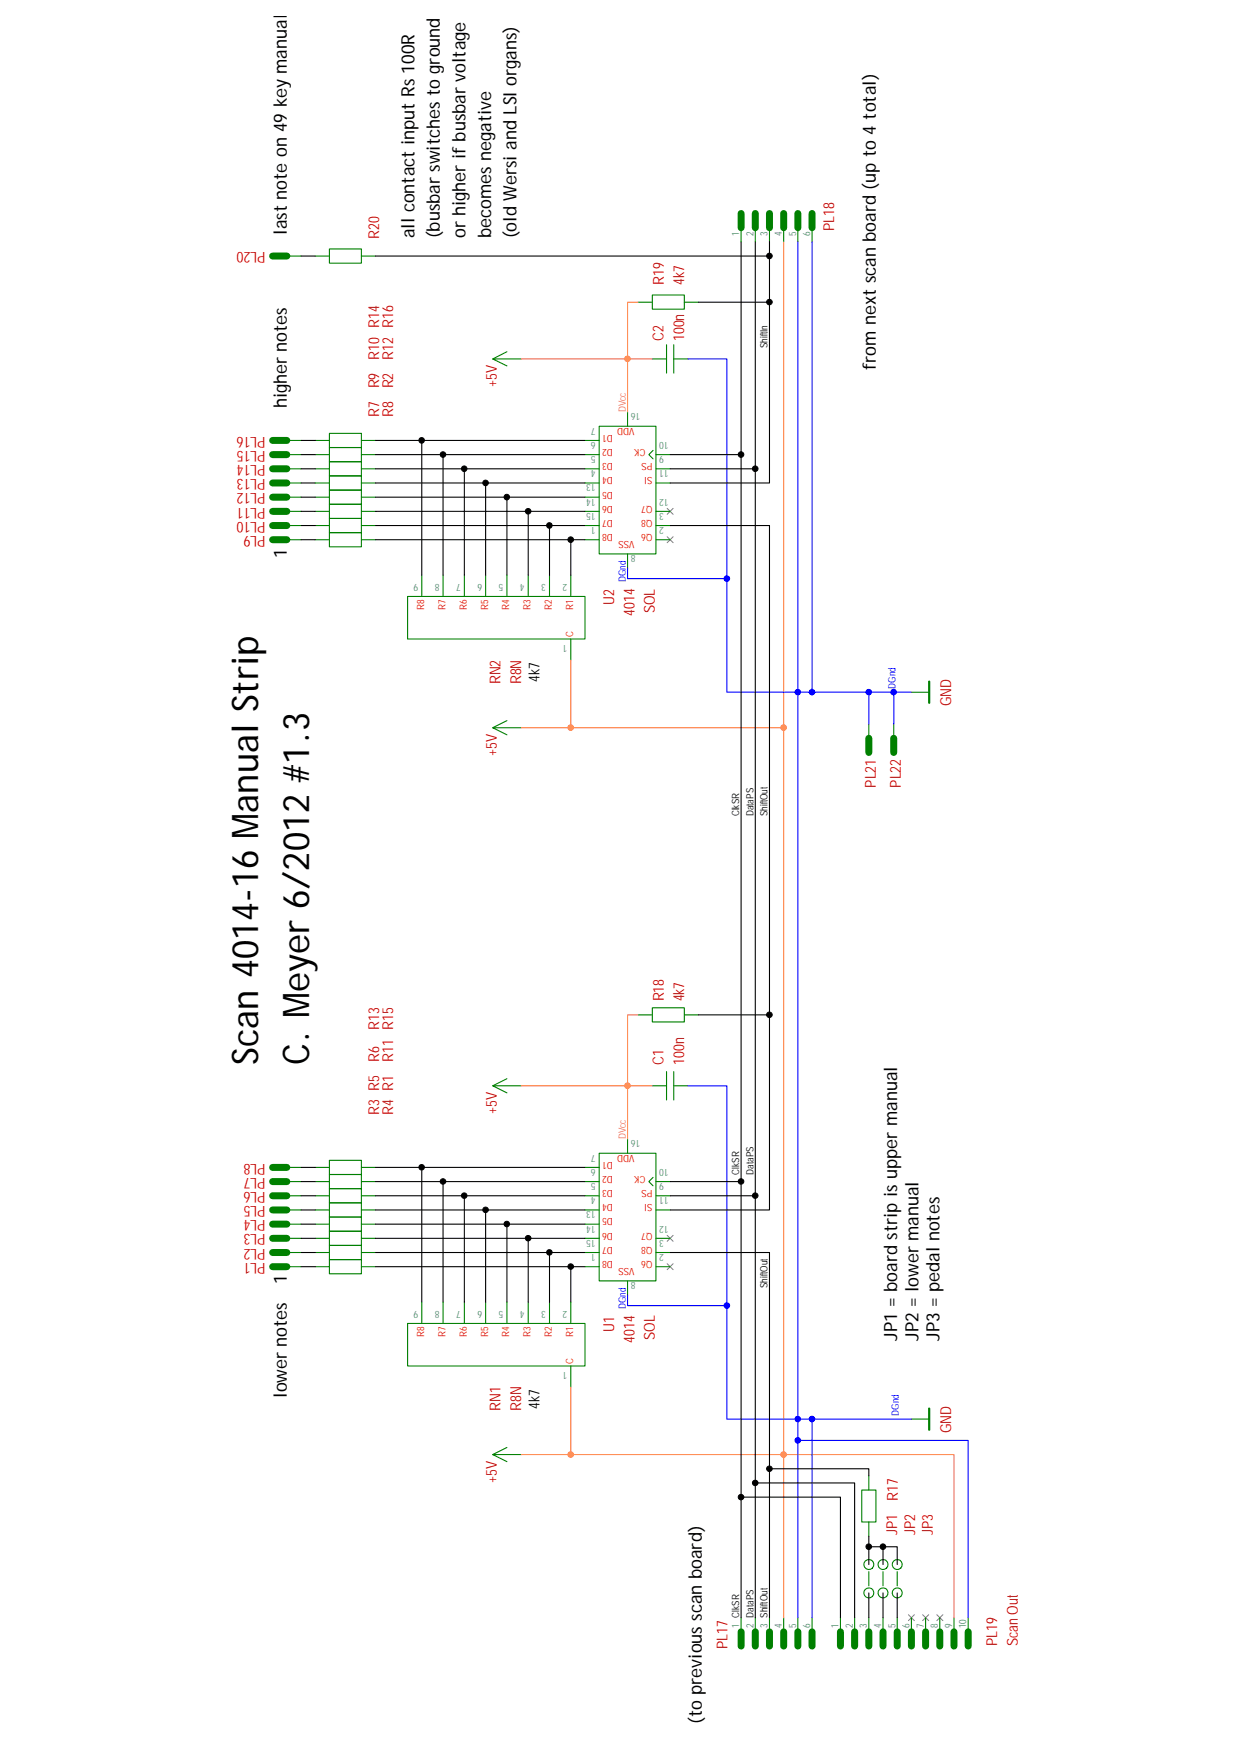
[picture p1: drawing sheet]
<svg xmlns="http://www.w3.org/2000/svg" width="210mm" height="297mm" viewBox="0 0 210 297" stroke-linecap="round" stroke-linejoin="round" font-family="sans-serif">
<g fill="none" stroke="#008000" stroke-width=".18">
<path d="M126 38.7v2.4M128.4 38.7v2.4M130.8 38.7v2.4M133.2 38.7v2.4M135.7 38.7v2.4M138.1 38.7v2.4M48.8 43.6h2.4M53.6 43.6h2.4M56 42.4h5.4v2.4h-5.4zM61.4 43.6h2.5M86.2 59.8l-2.4 1.3M108.5 51.4h2.4"/>
<path d="M110.9 50.2h5.5v2.4h-5.5zM113.3 58.7v4.8M114.6 58.7v4.8M116.4 51.4h2.4M48.8 79.8h2.4M48.8 77.3h2.4M48.8 74.9h2.4M53.6 79.8h2.4M53.6 77.3h2.4M53.6 74.9h2.4M56 78.5h5.4v2.5h-5.4zM56 76.1h5.4v2.4h-5.4z"/>
<path d="M56 73.7h5.4v2.4h-5.4zM61.4 79.8h2.5M61.4 77.3h2.5M61.4 74.9h2.5M88.6 61.1h-4.8l2.4 1.2M99.5 79.8h2.4M99.5 77.3h2.4M99.5 74.9h2.4M101.9 72.5h9.6v21.7h-9.6zM106.7 70.1v2.4M110.9 61.1h2.4M111 76.6l-.7 .7 .7 .8"/>
<path d="M111.5 79.8h2.4M111.5 77.3h2.4M114.6 61.1h2.4M48.8 82.2h2.4M48.8 87h2.4M48.8 89.4h2.4M48.8 91.8h2.4M48.8 84.6h2.4M53.6 82.2h2.4M53.6 87h2.4M53.6 89.4h2.4M53.6 91.8h2.4"/>
<path d="M53.6 84.6h2.4M56 90.6h5.4v2.4h-5.4zM56 88.2h5.4v2.4h-5.4zM56 85.8h5.4v2.4h-5.4zM56 83.4h5.4v2.4h-5.4zM56 81h5.4v2.4h-5.4zM61.4 82.2h2.5M61.4 87h2.5M61.4 89.4h2.5M61.4 91.8h2.5M61.4 84.6h2.5M71.7 97.9v3.6"/>
<path d="M75.3 97.9v3.6M79 97.9v3.6M82.6 97.9v3.6M86.2 97.9v3.6M89.8 97.9v3.6M93.4 97.9v3.6M97 97.9v3.6M99.5 82.2h2.4M99.5 87h2.4M99.5 89.4h2.4M99.5 91.8h2.4M99.5 84.6h2.4"/>
<path d="M106.7 94.2v2.4M111.5 82.2h2.4M111.5 87h2.4M111.5 89.4h2.4M111.5 91.8h2.4M69.3 101.5h30.2v7.2h-30.2zM97 108.7v3.6M155 117.8h3M86.2 122.6l-2.4 1.2M88.6 123.8h-4.8l2.4 1.2M147.7 123.2v2.4M152 123.2v2.4"/>
<path d="M108.5 172.7h2.4M110.9 171.4h5.5v2.5h-5.5zM116.4 172.7h2.4M48.8 198.6h2.4M53.6 198.6h2.4M56 199.8h5.4v2.4h-5.4zM56 197.4h5.4v2.4h-5.4zM61.4 198.6h2.5M86.2 183.5l-2.4 1.2M88.6 184.7h-4.8l2.4 1.2M99.5 198.6h2.4M101.9 196.2h9.6v21.7h-9.6z"/>
<path d="M106.7 193.8v2.4M110.9 184.7h2.4M113.3 182.3v4.8M114.6 184.7h2.4M114.6 182.3v4.8M48.8 205.8h2.4M48.8 203.4h2.4M48.8 201h2.4M48.8 210.7h2.4M48.8 213.1h2.4M48.8 215.5h2.4M48.8 208.3h2.4"/>
<path d="M53.6 205.8h2.4M53.6 203.4h2.4M53.6 201h2.4M53.6 210.7h2.4M53.6 213.1h2.4M53.6 215.5h2.4M53.6 208.3h2.4M56 214.3h5.4v2.4h-5.4zM56 211.9h5.4v2.4h-5.4zM56 209.5h5.4v2.4h-5.4zM56 207.1h5.4v2.4h-5.4zM56 204.6h5.4v2.5h-5.4z"/>
<path d="M56 202.2h5.4v2.4h-5.4zM61.4 205.8h2.5M61.4 203.4h2.5M61.4 201h2.5M61.4 210.7h2.5M61.4 213.1h2.5M61.4 215.5h2.5M61.4 208.3h2.5M99.5 205.8h2.4M99.5 203.4h2.4M99.5 201h2.4M99.5 210.7h2.4"/>
<path d="M99.5 213.1h2.4M99.5 215.5h2.4M99.5 208.3h2.4M106.7 217.9v2.4M111 200.3l-.7 .7 .7 .7M111.5 205.8h2.4M111.5 203.4h2.4M111.5 201h2.4M111.5 210.7h2.4M111.5 213.1h2.4M111.5 215.5h2.4M69.3 225.1h30.2v7.3h-30.2z"/>
<path d="M71.7 221.5v3.6M75.3 221.5v3.6M79 221.5v3.6M82.6 221.5v3.6M86.2 221.5v3.6M89.8 221.5v3.6M93.4 221.5v3.6M97 221.5v3.6M97 232.4v3.6M86.2 246.3l-2.4 1.2M88.6 247.5h-4.8l2.4 1.2M146.5 253.5h2.4v5.4h-2.4z"/>
<path d="M147.7 251.1v2.4M147.7 258.9v2.4M155 241.4h3M126 275.2v2.4M128.4 275.2v2.4M130.8 275.2v2.4M133.2 275.2v2.4M135.7 275.2v2.4M138.1 275.2v2.4M142.9 275.2v2.4M145.3 275.2v2.4M147.7 267.4v2.4"/>
<path d="M147.7 275.2v2.4M150.1 267.4v2.4M150.1 275.2v2.4M152.5 267.4v2.4M152.5 275.2v2.4M155 275.2v2.4M157.4 275.2v2.4M159.8 275.2v2.4M162.2 275.2v2.4M164.6 275.2v2.4"/>
<circle cx="147.7" cy="266.2" r=".86"/>
<circle cx="147.7" cy="271" r=".86"/>
<circle cx="150.1" cy="266.2" r=".86"/>
<circle cx="150.1" cy="271" r=".86"/>
<circle cx="152.6" cy="266.2" r=".86"/>
<circle cx="152.6" cy="271" r=".86"/>
</g>
<path d="M158 116v3.6M158 239.6v3.6" fill="none" stroke="#008000" stroke-width=".38"/>
<g fill="none" stroke="#808080" stroke-width=".17">
<path d="M113.4 86.5l1 1M113.4 91.3l1 1M114.4 86.5l-1 1M114.4 91.3l-1 1M113.4 210.2l1 1M113.4 215l1 1M114.4 210.2l-1 1M114.4 215l-1 1M154.5 274.7l1 1M155.5 274.7l-1 1M156.9 274.7l1 1M157.9 274.7l-1 1"/>
<path d="M159.3 274.7l1 1M160.3 274.7l-1 1"/>
</g>
<g fill="none" stroke="#008000" stroke-width="1.2">
<path d="M126 36.3v2.4M128.4 36.3v2.4M130.8 36.3v2.4M133.2 36.3v2.4M135.7 36.3v2.4M138.1 36.3v2.4M46.4 43.6h2.4M46.4 79.8h2.4M46.4 77.3h2.4M46.4 74.9h2.4M46.4 91.8h2.4M46.4 89.4h2.4"/>
<path d="M46.4 87h2.4M46.4 84.6h2.4M46.4 82.2h2.4M147.7 125.6v2.4M152 125.6v2.4M46.4 198.6h2.4M46.4 215.5h2.4M46.4 213.1h2.4M46.4 210.7h2.4M46.4 208.3h2.4M46.4 205.8h2.4M46.4 203.4h2.4"/>
<path d="M46.4 201h2.4M126 277.6v2.4M128.4 277.6v2.4M130.8 277.6v2.4M133.2 277.6v2.4M135.7 277.6v2.4M138.1 277.6v2.4M142.9 277.6v2.4M145.3 277.6v2.4M147.7 277.6v2.4M150.1 277.6v2.4M152.5 277.6v2.4"/>
<path d="M155 277.6v2.4M157.4 277.6v2.4M159.8 277.6v2.4M162.2 277.6v2.4M164.6 277.6v2.4"/>
</g>
<g fill="#ff8040" stroke="#ff8040" stroke-width=".17">
<circle cx="106.7" cy="184.7" r=".48"/>
<circle cx="97" cy="247.5" r=".47"/>
<circle cx="133.2" cy="247.5" r=".47"/>
<circle cx="106.7" cy="61" r=".47"/>
<circle cx="97" cy="123.8" r=".47"/>
<circle cx="133.2" cy="123.8" r=".47"/>
</g>
<path d="M108.5 51.4h-1.8v18.7M133.2 41.1v82.7M88.6 61.1h22.3M97 112.3v11.5h36.2M88.6 123.8h8.4M133.2 123.8v123.7h-36.2v-11.5M108.5 172.7h-1.8v21.1M88.6 184.7h22.3M88.6 247.5h8.4M133.2 275.2v-27.7h29v27.7" fill="none" stroke="#ff8040" stroke-width=".18"/>
<g fill="#00f" stroke="#00f" stroke-width=".17">
<circle cx="123.6" cy="222.1" r=".48"/>
<circle cx="135.6" cy="241.4" r=".48"/>
<circle cx="138.1" cy="241.4" r=".48"/>
<circle cx="135.6" cy="245" r=".47"/>
<circle cx="123.6" cy="98.4" r=".47"/>
<circle cx="135.6" cy="117.7" r=".47"/>
<circle cx="138.1" cy="117.7" r=".47"/>
<circle cx="147.7" cy="117.7" r=".47"/>
<circle cx="151.9" cy="117.7" r=".47"/>
</g>
<g fill="none" stroke="#00f" stroke-width=".18">
<path d="M135.7 41.1v200.3M138.1 41.1v76.7M117 61.1h6.6v37.3M106.7 96.6v1.8h16.9M123.6 98.4v19.4h14.5M138.1 117.8h9.6v5.4M147.7 117.8h4.3v5.4M152 117.8h3M117 184.7h6.6v37.4M106.7 220.3v1.8h16.9M123.6 222.1v19.3h12.1M135.7 241.4h19.3"/>
<path d="M135.7 245v30.2M135.7 241.4v3.6h28.9v30.2M138.1 241.4v33.8"/>
</g>
<g fill="#000" stroke="#000" stroke-width=".17">
<circle cx="130.8" cy="43.5" r=".48"/>
<circle cx="130.8" cy="51.4" r=".47"/>
<circle cx="71.7" cy="74.9" r=".47"/>
<circle cx="75.3" cy="77.3" r=".48"/>
<circle cx="78.9" cy="79.7" r=".47"/>
<circle cx="126" cy="77.3" r=".48"/>
<circle cx="128.4" cy="79.7" r=".48"/>
<circle cx="82.6" cy="82.2" r=".48"/>
<circle cx="86.2" cy="84.6" r=".47"/>
<circle cx="89.8" cy="87" r=".48"/>
<circle cx="93.4" cy="89.4" r=".47"/>
<circle cx="97" cy="91.8" r=".48"/>
<circle cx="130.8" cy="172.6" r=".48"/>
<circle cx="71.7" cy="198.6" r=".47"/>
<circle cx="75.3" cy="201" r=".47"/>
<circle cx="78.9" cy="203.4" r=".47"/>
<circle cx="82.6" cy="205.8" r=".47"/>
<circle cx="86.2" cy="208.2" r=".47"/>
<circle cx="89.8" cy="210.6" r=".47"/>
<circle cx="93.4" cy="213.1" r=".47"/>
<circle cx="97" cy="215.5" r=".47"/>
<circle cx="126" cy="201" r=".47"/>
<circle cx="128.4" cy="203.4" r=".47"/>
<circle cx="126" cy="254.7" r=".47"/>
<circle cx="128.4" cy="252.3" r=".47"/>
<circle cx="130.8" cy="249.9" r=".47"/>
<circle cx="147.7" cy="263.1" r=".48"/>
<circle cx="150.1" cy="263.1" r=".48"/>
</g>
<g fill="none" stroke="#000" stroke-width=".18">
<path d="M51.2 43.6h2.4M63.9 43.6h66.9v7.8M118.8 51.4h12v30.8h-16.9M126 41.1v36.2M128.4 41.1v38.7h-14.5M130.8 41.1v2.5M51.2 77.3h2.4M51.2 79.8h2.4M51.2 74.9h2.4M63.9 77.3h11.4M63.9 79.8h15.1M63.9 74.9h7.8"/>
<path d="M99.5 77.3h-24.2v20.6M99.5 79.8h-20.5v18.1M99.5 74.9h-27.8v23M113.9 77.3h12.1M126 77.3v123.7h-12.1M128.4 79.8v123.6M51.2 91.8h2.4M51.2 89.4h2.4M51.2 87h2.4M51.2 84.6h2.4M51.2 82.2h2.4M63.9 82.2h18.7"/>
<path d="M63.9 91.8h33.1M63.9 89.4h29.5M63.9 87h25.9M63.9 84.6h22.3M99.5 82.2h-16.9v15.7M99.5 91.8h-2.5v6.1M99.5 89.4h-6.1v8.5M99.5 87h-9.7v10.9M99.5 84.6h-13.3v13.3M113.9 89.4h16.9v83.3M118.8 172.7h12v33.1h-16.9M51.2 198.6h2.4"/>
<path d="M63.9 198.6h7.8M99.5 198.6h-27.8v22.9M51.2 203.4h2.4M51.2 215.5h2.4M51.2 213.1h2.4M51.2 210.7h2.4M51.2 208.3h2.4M51.2 205.8h2.4M51.2 201h2.4M63.9 205.8h18.7M63.9 201h11.4M63.9 203.4h15.1"/>
<path d="M63.9 215.5h33.1M63.9 213.1h29.5M63.9 210.7h25.9M63.9 208.3h22.3M99.5 201h-24.2v20.5M99.5 205.8h-16.9v15.7M99.5 215.5h-2.5v6M99.5 213.1h-6.1v8.4M99.5 210.7h-9.7v10.8M99.5 203.4h-20.5v18.1M99.5 208.3h-13.3v13.2M113.9 203.4h14.5"/>
<path d="M113.9 213.1h16.9v36.8M126 201v53.7M128.4 203.4v48.9h16.9v22.9M128.4 252.3v22.9M147.7 251.1v-1.2h-16.9v25.3M126 275.2v-20.5h16.9v20.5M147.7 263.1h2.4M147.7 261.3v4.9M147.7 271v4.2M150.1 263.1h2.4v3.1M150.1 263.1v3.1M150.1 271v4.2"/>
<path d="M152.5 271v4.2"/>
</g>
<g font-size="6.2">
<text x="43.9" y="138.3" transform="rotate(-90 43.9 138.3)">anual Strip</text>
<text x="52.6" y="168.8" transform="rotate(-90 52.6 168.8)">eyer 6/2012 #1.3</text>
<text x="43.9" y="181.1" transform="rotate(-90 43.9 181.1)">Scan 4014-16 M</text>
<text x="52.6" y="181.1" transform="rotate(-90 52.6 181.1)">C. M</text>
</g>
<g font-size="3.1">
<text x="74.8" y="25.6" transform="rotate(-90 74.8 25.6)">itches to ground</text>
<text x="87.8" y="31.5" transform="rotate(-90 87.8 31.5)">ersi and LSI organs)</text>
<text x="48.7" y="39.9" transform="rotate(-90 48.7 39.9)">last note on 49 key manual</text>
<text x="70.5" y="40.5" transform="rotate(-90 70.5 40.5)">all contact input Rs 100R</text>
<text x="74.8" y="40.5" transform="rotate(-90 74.8 40.5)">(busbar sw</text>
<text x="79.2" y="40.5" transform="rotate(-90 79.2 40.5)">or higher if busbar voltage</text>
<text x="83.5" y="40.5" transform="rotate(-90 83.5 40.5)">becomes negative</text>
<text x="87.8" y="40.5" transform="rotate(-90 87.8 40.5)">(old W</text>
<text x="148.9" y="62.9" transform="rotate(-90 148.9 62.9)">from next scan board (up to 4 total)</text>
<text x="48.7" y="69.5" transform="rotate(-90 48.7 69.5)">higher notes</text>
<text x="48.7" y="94.8" transform="rotate(-90 48.7 94.8)">1</text>
<text x="156.1" y="214.9" transform="rotate(-90 156.1 214.9)">er manual</text>
<text x="48.7" y="232.9" transform="rotate(-90 48.7 232.9)">er notes 1</text>
<text x="152.5" y="228.2" transform="rotate(-90 152.5 228.2)">JP1 = board strip is upper manual</text>
<text x="156.1" y="228.2" transform="rotate(-90 156.1 228.2)">JP2 = low</text>
<text x="159.8" y="228.2" transform="rotate(-90 159.8 228.2)">JP3 = pedal notes</text>
<text x="48.7" y="237.8" transform="rotate(-90 48.7 237.8)">low</text>
<text x="119.3" y="293.3" transform="rotate(-90 119.3 293.3)">(to previous scan board)</text>
</g>
<g font-size="2.6" fill="#c00000">
<text x="64.5" y="40.7" transform="rotate(-90 64.5 40.7)">R20</text>
<text x="141.8" y="39.3" transform="rotate(-90 141.8 39.3)">PL18</text>
<text x="45.1" y="42.9" transform="rotate(-180 45.1 42.9)">PL20</text>
<text x="112.9" y="48.5" transform="rotate(-90 112.9 48.5)">R19</text>
<text x="116.4" y="48.5" transform="rotate(-90 116.4 48.5)">4k7</text>
<text x="112.8" y="58" transform="rotate(-90 112.8 58)">C2</text>
<text x="116.3" y="58" transform="rotate(-90 116.3 58)">10n</text>
<text x="116.3" y="55.7" transform="rotate(-90 116.3 55.7)">0</text>
<text x="84.5" y="65.9" transform="rotate(-90 84.5 65.9)">+5V</text>
<text x="64.5" y="70.9" transform="rotate(-90 64.5 70.9)">R7 R9 R10R14</text>
<text x="66.9" y="70.9" transform="rotate(-90 66.9 70.9)">R8 R2 R12 R16</text>
<text x="45.1" y="76.7" transform="rotate(-180 45.1 76.7)">PL15</text>
<text x="45.1" y="74.3" transform="rotate(-180 45.1 74.3)">PL16</text>
<text x="45.1" y="83.9" transform="rotate(-180 45.1 83.9)">PL12</text>
<text x="45.1" y="81.5" transform="rotate(-180 45.1 81.5)">PL13</text>
<text x="45.1" y="79.1" transform="rotate(-180 45.1 79.1)">PL14</text>
<text x="45.1" y="88.8" transform="rotate(-180 45.1 88.8)">PL10</text>
<text x="45.1" y="86.3" transform="rotate(-180 45.1 86.3)">PL11</text>
<text x="45.1" y="91.2" transform="rotate(-180 45.1 91.2)">PL9</text>
<text x="104.4" y="102.9" transform="rotate(-90 104.4 102.9)">U2</text>
<text x="107.9" y="104.8" transform="rotate(-90 107.9 104.8)">40</text>
<text x="107.9" y="102.4" transform="rotate(-90 107.9 102.4)">14</text>
<text x="111.4" y="104.4" transform="rotate(-90 111.4 104.4)">SOL</text>
<text x="85.1" y="116.4" transform="rotate(-90 85.1 116.4)">RN2</text>
<text x="88.6" y="116.4" transform="rotate(-90 88.6 116.4)">R8N</text>
<text x="161.7" y="120.2" transform="rotate(-90 161.7 120.2)">GND</text>
<text x="84.5" y="128.6" transform="rotate(-90 84.5 128.6)">+5V</text>
<text x="148.9" y="134" transform="rotate(-90 148.9 134)">PL21</text>
<text x="153.2" y="134" transform="rotate(-90 153.2 134)">PL22</text>
<text x="112.9" y="170.4" transform="rotate(-90 112.9 170.4)">R18</text>
<text x="116.4" y="170.4" transform="rotate(-90 116.4 170.4)">4k7</text>
<text x="116.3" y="178.8" transform="rotate(-90 116.3 178.8)">0</text>
<text x="66.9" y="180.6" transform="rotate(-90 66.9 180.6)">R11 R15</text>
<text x="112.8" y="181.1" transform="rotate(-90 112.8 181.1)">C1</text>
<text x="116.3" y="181.1" transform="rotate(-90 116.3 181.1)">10n</text>
<text x="64.5" y="189.7" transform="rotate(-90 64.5 189.7)">R3 R5 R6 R13</text>
<text x="66.9" y="189.7" transform="rotate(-90 66.9 189.7)">R4 R1</text>
<text x="84.5" y="189.5" transform="rotate(-90 84.5 189.5)">+5V</text>
<text x="45.1" y="198" transform="rotate(-180 45.1 198)">PL8</text>
<text x="45.1" y="202.8" transform="rotate(-180 45.1 202.8)">PL6</text>
<text x="45.1" y="200.4" transform="rotate(-180 45.1 200.4)">PL7</text>
<text x="45.1" y="207.6" transform="rotate(-180 45.1 207.6)">PL4</text>
<text x="45.1" y="205.2" transform="rotate(-180 45.1 205.2)">PL5</text>
<text x="45.1" y="214.8" transform="rotate(-180 45.1 214.8)">PL1</text>
<text x="45.1" y="212.4" transform="rotate(-180 45.1 212.4)">PL2</text>
<text x="45.1" y="210" transform="rotate(-180 45.1 210)">PL3</text>
<text x="104.4" y="226.5" transform="rotate(-90 104.4 226.5)">U1</text>
<text x="107.9" y="226.1" transform="rotate(-90 107.9 226.1)">14</text>
<text x="107.9" y="228.5" transform="rotate(-90 107.9 228.5)">40</text>
<text x="111.4" y="228" transform="rotate(-90 111.4 228)">SOL</text>
<text x="85.1" y="240.1" transform="rotate(-90 85.1 240.1)">RN1</text>
<text x="88.6" y="240.1" transform="rotate(-90 88.6 240.1)">R8N</text>
<text x="161.7" y="243.8" transform="rotate(-90 161.7 243.8)">GND</text>
<text x="84.5" y="252.3" transform="rotate(-90 84.5 252.3)">+5V</text>
<text x="152.7" y="255.3" transform="rotate(-90 152.7 255.3)">R17</text>
<text x="152.5" y="261.2" transform="rotate(-90 152.5 261.2)">JP1</text>
<text x="155.6" y="261.2" transform="rotate(-90 155.6 261.2)">JP2</text>
<text x="158.6" y="261.2" transform="rotate(-90 158.6 261.2)">JP3</text>
<text x="123.7" y="280.6" transform="rotate(-90 123.7 280.6)">PL17</text>
<text x="169.6" y="280" transform="rotate(-90 169.6 280)">PL19</text>
<text x="173" y="280" transform="rotate(-90 173 280)">Scan Out</text>
</g>
<g font-size="2.6">
<text x="91.7" y="116" transform="rotate(-90 91.7 116)">4k7</text>
<text x="91.7" y="239.6" transform="rotate(-90 91.7 239.6)">4k7</text>
</g>
<g font-size="1.7" fill="#408080">
<text x="125.7" y="40.1" transform="rotate(-90 125.7 40.1)">1</text>
<text x="128.1" y="40.1" transform="rotate(-90 128.1 40.1)">2</text>
<text x="130.5" y="40.1" transform="rotate(-90 130.5 40.1)">3</text>
<text x="132.9" y="40.1" transform="rotate(-90 132.9 40.1)">4</text>
<text x="135.3" y="40.1" transform="rotate(-90 135.3 40.1)">5</text>
<text x="137.8" y="40.1" transform="rotate(-90 137.8 40.1)">6</text>
<text x="108.8" y="70.3" transform="rotate(-180 108.8 70.3)">16</text>
<text x="101.3" y="72.7" transform="rotate(-180 101.3 72.7)">7</text>
<text x="101.3" y="75.2" transform="rotate(-180 101.3 75.2)">6</text>
<text x="101.3" y="77.6" transform="rotate(-180 101.3 77.6)">5</text>
<text x="112.9" y="77.6" transform="rotate(-180 112.9 77.6)">9</text>
<text x="113.6" y="75.2" transform="rotate(-180 113.6 75.2)">10</text>
<text x="101.3" y="80" transform="rotate(-180 101.3 80)">4</text>
<text x="101.3" y="82.4" transform="rotate(-180 101.3 82.4)">13</text>
<text x="113.6" y="80" transform="rotate(-180 113.6 80)">11</text>
<text x="101.3" y="84.8" transform="rotate(-180 101.3 84.8)">14</text>
<text x="101.3" y="87.2" transform="rotate(-180 101.3 87.2)">15</text>
<text x="101.3" y="89.6" transform="rotate(-180 101.3 89.6)">1</text>
<text x="112.9" y="89.6" transform="rotate(-180 112.9 89.6)">2</text>
<text x="112.9" y="87.2" transform="rotate(-180 112.9 87.2)">3</text>
<text x="113.6" y="84.8" transform="rotate(-180 113.6 84.8)">12</text>
<text x="108.1" y="94.5" transform="rotate(-180 108.1 94.5)">8</text>
<text x="71.1" y="99.4" transform="rotate(-180 71.1 99.4)">9</text>
<text x="74.7" y="99.4" transform="rotate(-180 74.7 99.4)">8</text>
<text x="78.3" y="99.4" transform="rotate(-180 78.3 99.4)">7</text>
<text x="82" y="99.4" transform="rotate(-180 82 99.4)">6</text>
<text x="85.6" y="99.4" transform="rotate(-180 85.6 99.4)">5</text>
<text x="89.2" y="99.4" transform="rotate(-180 89.2 99.4)">4</text>
<text x="92.8" y="99.4" transform="rotate(-180 92.8 99.4)">3</text>
<text x="96.4" y="99.4" transform="rotate(-180 96.4 99.4)">2</text>
<text x="96.4" y="109.7" transform="rotate(-180 96.4 109.7)">1</text>
<text x="101.3" y="196.4" transform="rotate(-180 101.3 196.4)">7</text>
<text x="108.8" y="194" transform="rotate(-180 108.8 194)">16</text>
<text x="101.3" y="198.8" transform="rotate(-180 101.3 198.8)">6</text>
<text x="101.3" y="201.3" transform="rotate(-180 101.3 201.3)">5</text>
<text x="101.3" y="203.7" transform="rotate(-180 101.3 203.7)">4</text>
<text x="112.9" y="201.3" transform="rotate(-180 112.9 201.3)">9</text>
<text x="113.6" y="198.8" transform="rotate(-180 113.6 198.8)">10</text>
<text x="113.6" y="203.7" transform="rotate(-180 113.6 203.7)">11</text>
<text x="101.3" y="206.1" transform="rotate(-180 101.3 206.1)">13</text>
<text x="101.3" y="208.5" transform="rotate(-180 101.3 208.5)">14</text>
<text x="113.6" y="208.5" transform="rotate(-180 113.6 208.5)">12</text>
<text x="101.3" y="210.9" transform="rotate(-180 101.3 210.9)">15</text>
<text x="101.3" y="213.3" transform="rotate(-180 101.3 213.3)">1</text>
<text x="112.9" y="213.3" transform="rotate(-180 112.9 213.3)">2</text>
<text x="112.9" y="210.9" transform="rotate(-180 112.9 210.9)">3</text>
<text x="108.1" y="218.1" transform="rotate(-180 108.1 218.1)">8</text>
<text x="71.1" y="223.1" transform="rotate(-180 71.1 223.1)">9</text>
<text x="74.7" y="223.1" transform="rotate(-180 74.7 223.1)">8</text>
<text x="78.3" y="223.1" transform="rotate(-180 78.3 223.1)">7</text>
<text x="82" y="223.1" transform="rotate(-180 82 223.1)">6</text>
<text x="85.6" y="223.1" transform="rotate(-180 85.6 223.1)">5</text>
<text x="89.2" y="223.1" transform="rotate(-180 89.2 223.1)">4</text>
<text x="92.8" y="223.1" transform="rotate(-180 92.8 223.1)">3</text>
<text x="96.4" y="223.1" transform="rotate(-180 96.4 223.1)">2</text>
<text x="96.4" y="233.4" transform="rotate(-180 96.4 233.4)">1</text>
<text x="125.7" y="277" transform="rotate(-90 125.7 277)">1 ClkSR</text>
<text x="128.1" y="277" transform="rotate(-90 128.1 277)">2 DataPS</text>
<text x="130.5" y="277" transform="rotate(-90 130.5 277)">3 ShiftOut</text>
<text x="132.9" y="277" transform="rotate(-90 132.9 277)">4</text>
<text x="135.3" y="277" transform="rotate(-90 135.3 277)">5</text>
<text x="137.8" y="277" transform="rotate(-90 137.8 277)">6</text>
<text x="142.6" y="277" transform="rotate(-90 142.6 277)">1</text>
<text x="145" y="277" transform="rotate(-90 145 277)">2</text>
<text x="147.4" y="277" transform="rotate(-90 147.4 277)">3</text>
<text x="149.8" y="277" transform="rotate(-90 149.8 277)">4</text>
<text x="152.2" y="277" transform="rotate(-90 152.2 277)">5</text>
<text x="154.6" y="277" transform="rotate(-90 154.6 277)">6</text>
<text x="157.1" y="277" transform="rotate(-90 157.1 277)">7</text>
<text x="159.5" y="277" transform="rotate(-90 159.5 277)">8</text>
<text x="161.9" y="277" transform="rotate(-90 161.9 277)">9</text>
<text x="164.3" y="277" transform="rotate(-90 164.3 277)">10</text>
</g>
<g font-size="1.7">
<text x="130.5" y="59.2" transform="rotate(-90 130.5 59.2)">ShiftIn</text>
<text x="125.7" y="138.9" transform="rotate(-90 125.7 138.9)">ClkSR</text>
<text x="128.1" y="138.9" transform="rotate(-90 128.1 138.9)">DataPS</text>
<text x="130.5" y="138.9" transform="rotate(-90 130.5 138.9)">ShiftOut</text>
<text x="125.7" y="199.8" transform="rotate(-90 125.7 199.8)">ClkSR</text>
<text x="128.1" y="199.8" transform="rotate(-90 128.1 199.8)">DataPS</text>
<text x="130.5" y="219.1" transform="rotate(-90 130.5 219.1)">ShiftOut</text>
</g>
<g font-size="1.7" fill="#ff8040">
<text x="106.4" y="70.1" transform="rotate(-90 106.4 70.1)">DVcc</text>
<text x="106.4" y="193.8" transform="rotate(-90 106.4 193.8)">DVcc</text>
</g>
<g font-size="1.7" fill="#f00">
<text x="104.2" y="74" transform="rotate(-180 104.2 74)">D1</text>
<text x="104.2" y="76.4" transform="rotate(-180 104.2 76.4)">D2</text>
<text x="107.9" y="72.7" transform="rotate(-180 107.9 72.7)">VDD</text>
<text x="109.7" y="76.4" transform="rotate(-180 109.7 76.4)">CK</text>
<text x="104.2" y="78.8" transform="rotate(-180 104.2 78.8)">D3</text>
<text x="104.2" y="81.2" transform="rotate(-180 104.2 81.2)">D4</text>
<text x="104.2" y="83.6" transform="rotate(-180 104.2 83.6)">D5</text>
<text x="110.9" y="78.8" transform="rotate(-180 110.9 78.8)">PS</text>
<text x="110.9" y="81.2" transform="rotate(-180 110.9 81.2)">SI</text>
<text x="104.2" y="86" transform="rotate(-180 104.2 86)">D6</text>
<text x="104.2" y="88.5" transform="rotate(-180 104.2 88.5)">D7</text>
<text x="110.9" y="86" transform="rotate(-180 110.9 86)">Q7</text>
<text x="110.9" y="88.5" transform="rotate(-180 110.9 88.5)">Q8</text>
<text x="104.2" y="90.9" transform="rotate(-180 104.2 90.9)">D8</text>
<text x="107.9" y="92.1" transform="rotate(-180 107.9 92.1)">VSS</text>
<text x="110.9" y="90.9" transform="rotate(-180 110.9 90.9)">Q6</text>
<text x="72.1" y="103.8" transform="rotate(-90 72.1 103.8)">R8</text>
<text x="75.7" y="103.8" transform="rotate(-90 75.7 103.8)">R7</text>
<text x="79.4" y="103.8" transform="rotate(-90 79.4 103.8)">R6</text>
<text x="83" y="103.8" transform="rotate(-90 83 103.8)">R5</text>
<text x="86.6" y="103.8" transform="rotate(-90 86.6 103.8)">R4</text>
<text x="90.2" y="103.8" transform="rotate(-90 90.2 103.8)">R3</text>
<text x="93.8" y="103.8" transform="rotate(-90 93.8 103.8)">R2</text>
<text x="97.5" y="103.8" transform="rotate(-90 97.5 103.8)">R1</text>
<text x="97.5" y="108.4" transform="rotate(-90 97.5 108.4)">C</text>
<text x="104.2" y="197.6" transform="rotate(-180 104.2 197.6)">D1</text>
<text x="107.9" y="196.4" transform="rotate(-180 107.9 196.4)">VDD</text>
<text x="104.2" y="200" transform="rotate(-180 104.2 200)">D2</text>
<text x="104.2" y="202.5" transform="rotate(-180 104.2 202.5)">D3</text>
<text x="109.7" y="200" transform="rotate(-180 109.7 200)">CK</text>
<text x="110.9" y="202.5" transform="rotate(-180 110.9 202.5)">PS</text>
<text x="104.2" y="204.9" transform="rotate(-180 104.2 204.9)">D4</text>
<text x="104.2" y="207.3" transform="rotate(-180 104.2 207.3)">D5</text>
<text x="104.2" y="209.7" transform="rotate(-180 104.2 209.7)">D6</text>
<text x="110.9" y="209.7" transform="rotate(-180 110.9 209.7)">Q7</text>
<text x="110.9" y="204.9" transform="rotate(-180 110.9 204.9)">SI</text>
<text x="104.2" y="212.1" transform="rotate(-180 104.2 212.1)">D7</text>
<text x="104.2" y="214.5" transform="rotate(-180 104.2 214.5)">D8</text>
<text x="107.9" y="215.7" transform="rotate(-180 107.9 215.7)">VSS</text>
<text x="110.9" y="214.5" transform="rotate(-180 110.9 214.5)">Q6</text>
<text x="110.9" y="212.1" transform="rotate(-180 110.9 212.1)">Q8</text>
<text x="72.1" y="227.5" transform="rotate(-90 72.1 227.5)">R8</text>
<text x="75.7" y="227.5" transform="rotate(-90 75.7 227.5)">R7</text>
<text x="79.4" y="227.5" transform="rotate(-90 79.4 227.5)">R6</text>
<text x="83" y="227.5" transform="rotate(-90 83 227.5)">R5</text>
<text x="86.6" y="227.5" transform="rotate(-90 86.6 227.5)">R4</text>
<text x="90.2" y="227.5" transform="rotate(-90 90.2 227.5)">R3</text>
<text x="93.8" y="227.5" transform="rotate(-90 93.8 227.5)">R2</text>
<text x="97.5" y="227.5" transform="rotate(-90 97.5 227.5)">R1</text>
<text x="97.5" y="232.1" transform="rotate(-90 97.5 232.1)">C</text>
</g>
<g font-size="1.7" fill="#00f">
<text x="106.4" y="99.1" transform="rotate(-90 106.4 99.1)">DGnd</text>
<text x="152.2" y="117.2" transform="rotate(-90 152.2 117.2)">DGnd</text>
<text x="106.4" y="222.7" transform="rotate(-90 106.4 222.7)">DGnd</text>
<text x="152.8" y="240.8" transform="rotate(-90 152.8 240.8)">DGnd</text>
</g>
</svg>
